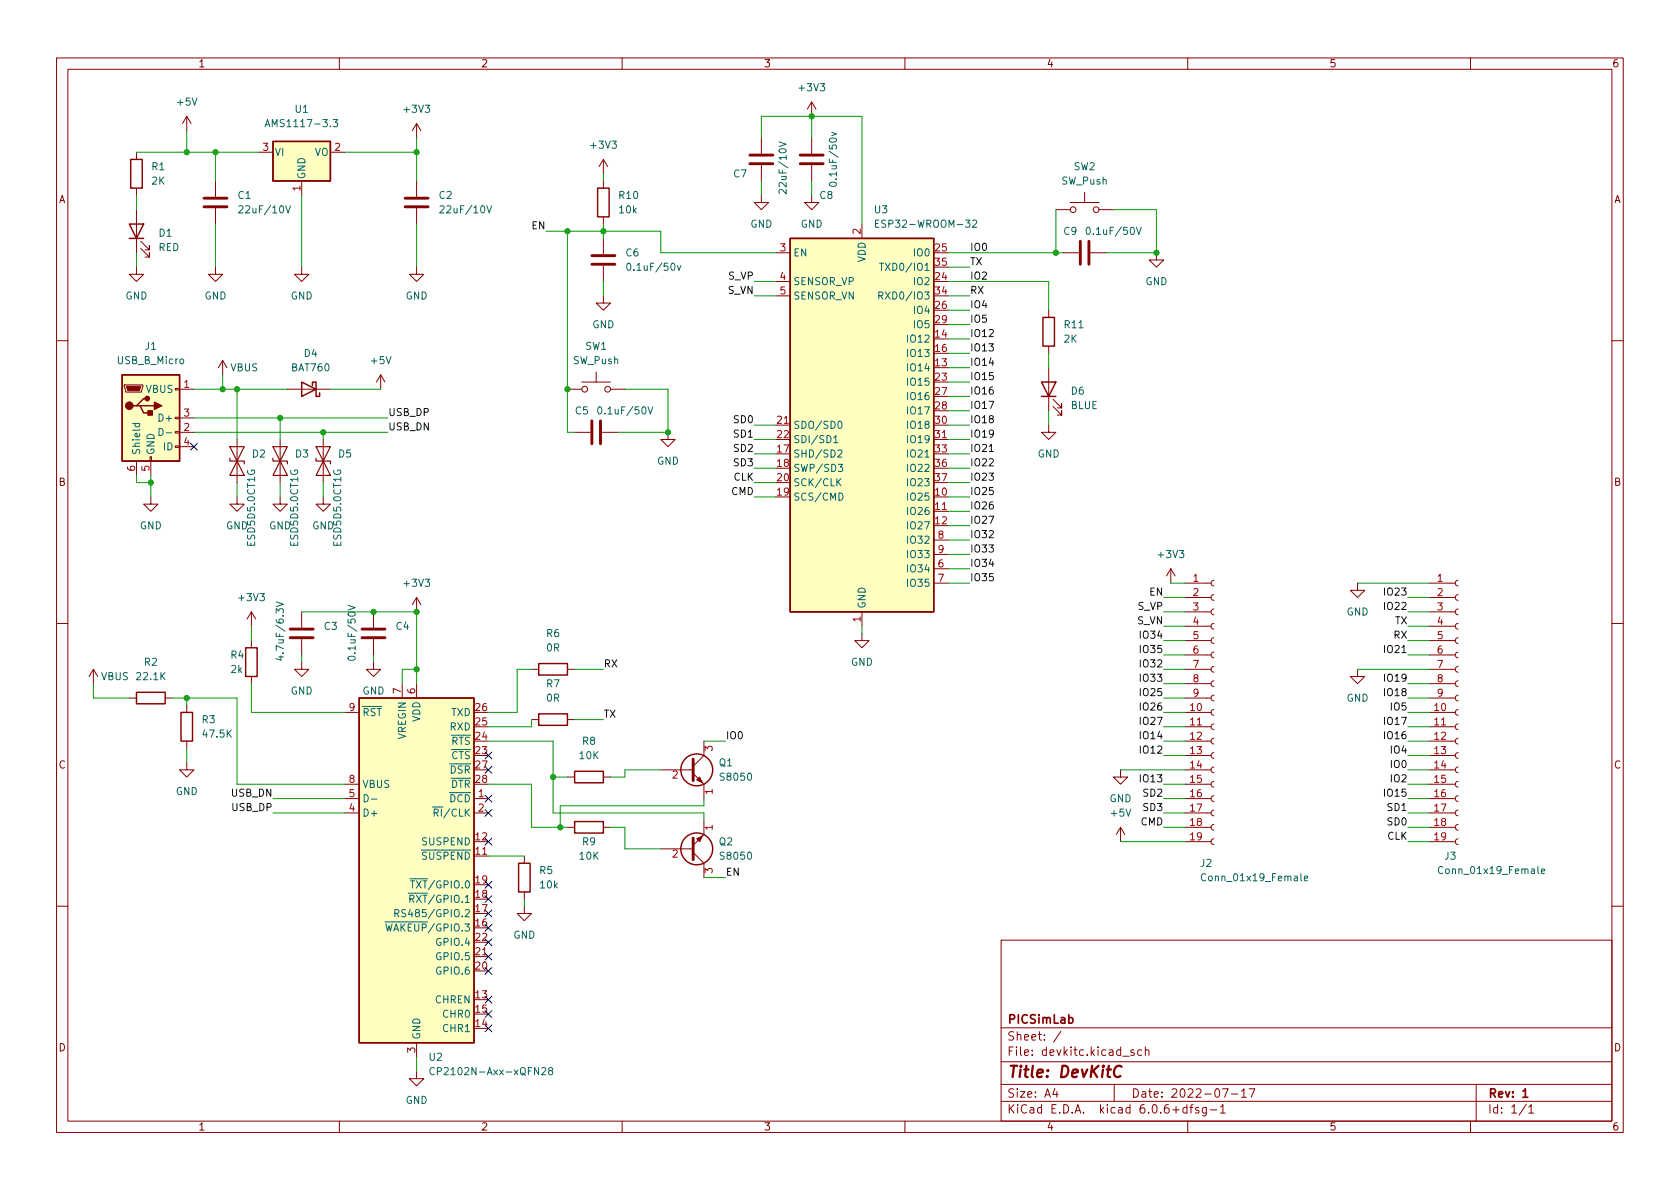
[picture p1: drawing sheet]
<svg xmlns="http://www.w3.org/2000/svg" width="297mm" height="210mm" viewBox="0 0 297 210" stroke-linecap="round" stroke-linejoin="round" font-family="sans-serif">
<g fill="none" stroke="#840000" stroke-width=".18">
<path d="M10 10.2h277v190.1h-277zM12 12.2h273v186.1h-273zM60 10.2v2M110 10.2v2M143.5 18l-.8 1.3M143.5 18v2.6M143.5 18l.8 1.3M160 10.2v2M210 10.2v2M260 10.2v2M24.1 26.9v1.3M24.1 33.3v1.2"/>
<path d="M24.1 37.1v7.6M33 20.6l-.7 1.2M33 20.6v2.5M33 20.6l.8 1.2M38.1 32v2.8M38.1 36.8v2.8M45.7 26.9h2.6M53.3 32v2.5M58.4 26.9h2.6M73.7 21.8v2.6M73.7 32v2.8M73.7 36.8v2.8"/>
<path d="M73.7 21.8l-.8 1.3M73.7 21.8l.7 1.3M106.7 28.2l-.8 1.3M106.7 28.2v2.5M106.7 32v1.3M106.7 38.3v1.3M106.7 28.2l.7 1.3M134.6 34.5v1.3h1.3l-1.3 1.3-1.3-1.3h1.3M134.6 24.4v2.8M134.6 29.2v2.8M143.5 34.5v1.3h1.3l-1.3 1.3-1.3-1.3h1.3M143.5 24.4v2.8"/>
<path d="M143.5 29.2v2.8M152.4 39.6v2.6M186.7 37.1h2.5M189.2 35.8h5.1M191.8 34v1.8M194.3 37.1h2.5M24.1 47.2v1.3h1.3l-1.3 1.3-1.2-1.3h1.2M24.9 43.9l1.5 1.6v-.8v.8h-.7M24.9 42.7l1.5 1.5v-.8v.8h-.7M38.1 47.2v1.3h1.3l-1.3 1.3-1.3-1.3h1.3M53.3 47.2v1.3h1.3l-1.3 1.3-1.2-1.3h1.2M73.7 47.2v1.3h1.2l-1.2 1.3-1.3-1.3h1.3"/>
<path d="M106.7 52.3v1.3h1.2l-1.2 1.3-1.3-1.3h1.3M106.7 42.2v2.8M106.7 47v2.8M137.2 44.7h2.5M137.2 49.8h2.5M137.2 52.3h2.5M185.4 54.9v1.2M188 44.7h2.8M192.8 44.7h2.8M204.5 44.7v1.3h1.2l-1.2 1.2-1.3-1.2h1.3M10 60.2h2M22 68.1h3.3v.2l-.3 1h-2.8z"/>
<path d="M31 78.9h.7v.2h-.7zM31 76.3h.7v.3h-.7zM31 73.8h.7v.2h-.7zM31 68.7h.7v.3h-.7zM31.7 68.8h2.6M31.7 76.4h2.6M31.7 73.9h2.6M31.7 79h2.6M39.4 63.7l-.8 1.3M39.4 63.7v2.6M39.4 63.7l.7 1.3M41.9 77.7v7.6"/>
<path d="M49.5 77.7v7.6M50.8 68.8h7.6M57.1 77.7v7.6M67.3 66.3l-.8 1.3M67.3 66.3v2.5M67.3 66.3l.8 1.3M100.3 68.8h2.6M101.6 76.4h2.8M102.9 67.6h5M105.4 65.8v1.8M106.4 76.4h2.8M107.9 68.8h2.6"/>
<path d="M118.1 76.4v1.3h1.3l-1.3 1.3-1.3-1.3h1.3M137.2 75.2h2.5M165.1 77.7h2.5M185.4 75.2v1.2h1.3l-1.3 1.3-1.3-1.3h1.3M185.4 61.2v1.3M185.4 65v7.6M186.2 71.9l1.5 1.5v-.8v.8h-.8M186.2 70.6l1.5 1.5v-.7v.7h-.8M285 60.2h2M24.1 81.5v2.6M26.5 80.8h.3v.7h-.3zM26.7 87.9v1.2h1.2l-1.2 1.3-1.3-1.3h1.3"/>
<path d="M26.7 81.5v2.6M41.9 87.9v1.2h1.3l-1.3 1.3-1.3-1.3h1.3M49.5 87.9v1.2h1.3l-1.3 1.3-1.2-1.3h1.2M57.1 87.9v1.2h1.3l-1.3 1.3-1.2-1.3h1.2M165.1 90.4h2.5M165.1 95.5h2.5M165.1 98h2.5M10 110.2h2M16.5 118.4l-.8 1.2M16.5 118.4v2.5M16.5 118.4l.8 1.2M44.4 108.2v2.5"/>
<path d="M44.4 113.3v1.2M44.4 119.6v1.3M44.4 108.2l-.7 1.3M44.4 108.2l.8 1.3M53.3 117.1v1.3h1.3l-1.3 1.2-1.2-1.2h1.2M53.3 108.2v2.8M53.3 113v2.8M66 117.1v1.3h1.3l-1.3 1.2-1.2-1.2h1.2M66 108.2v2.8M66 113v2.8M73.7 105.7v2.5M73.7 105.7l-.8 1.2"/>
<path d="M73.7 105.7l.7 1.2M94 118.4h1.2M100.3 118.4h1.3M152.4 112v1.3h1.3l-1.3 1.2-1.3-1.2h1.3M152.4 108.2v2.5M165.1 103.1h2.5M165.1 100.6h2.5M207 100.6l-.8 1.2M207 100.6v2.5M207 100.6l.8 1.2M209.5 118.4h4.6M209.5 115.8h4.6"/>
<path d="M209.5 113.3h4.6M209.5 110.7h4.6M209.5 108.2h4.6M209.5 105.7h4.6M209.5 103.1h4.6M214.6 117.9l-.3 .1-.2 .4 .2 .3 .3 .2M214.6 115.3l-.3 .2-.2 .3 .2 .4 .3 .1M214.6 112.8l-.3 .1-.2 .4 .2 .3 .3 .2M214.6 110.2l-.3 .2-.2 .3 .2 .4 .3 .1M214.6 107.7l-.3 .1-.2 .4 .2 .4 .3 .1M214.6 105.2l-.3 .1-.2 .4 .2 .3 .3 .2M214.6 102.6l-.3 .2-.2 .3 .2 .4 .3 .1"/>
<path d="M240 103.1v1.3h1.3l-1.3 1.3-1.2-1.3h1.2M240 118.4v1.2h1.3l-1.3 1.3-1.2-1.3h1.2M252.7 118.4h4.6M252.7 115.8h4.6M252.7 113.3h4.6M252.7 110.7h4.6M252.7 108.2h4.6M252.7 105.7h4.6M252.7 103.1h4.6M257.8 117.9l-.4 .1-.1 .4 .2 .3 .3 .2M257.8 115.3l-.4 .2-.1 .3 .2 .4 .3 .1M257.8 112.8l-.4 .1-.1 .4 .2 .3 .3 .2"/>
<path d="M257.8 110.2l-.4 .2-.1 .3 .2 .4 .3 .1M257.8 107.7l-.4 .1-.1 .4 .2 .4 .3 .1M257.8 105.2l-.4 .1-.1 .4 .2 .3 .3 .2M257.8 102.6l-.4 .2-.1 .3 .2 .4 .3 .1M285 110.2h2M22.9 123.4h1.2M29.2 123.4h1.3M33 134.9v1.2h1.3l-1.3 1.3-1.3-1.3h1.3M33 124.7v1.3M33 131.1v1.2M61 138.7h2.5M61 126h2.5"/>
<path d="M71.1 120.9v2.5M73.7 120.9v2.5M94 127.2h1.2M100.3 137.4h1.3M100.3 127.2h1.3M106.7 137.4h1.2M116.8 136.1h5.8M122.6 136.8l1.9 1.9v2.5M124.5 131.1v2.5l-1.9 1.9M198.1 136.1v1.3h1.3l-1.3 1.3-1.3-1.3h1.3M209.5 138.7h4.6M209.5 136.1h4.6"/>
<path d="M209.5 133.6h4.6M209.5 131.1h4.6M209.5 128.5h4.6M209.5 126h4.6M209.5 123.4h4.6M209.5 120.9h4.6M214.6 138.2l-.3 .1-.2 .4 .2 .3 .3 .2M214.6 135.6l-.3 .2-.2 .3 .2 .4 .3 .1M214.6 133.1l-.3 .1-.2 .4 .2 .4 .3 .1M214.6 130.6l-.3 .1-.2 .4 .2 .3 .3 .2M214.6 128l-.3 .2-.2 .3 .2 .4 .3 .1M214.6 125.5l-.3 .1-.2 .4 .2 .3 .3 .2"/>
<path d="M214.6 122.9l-.3 .2-.2 .3 .2 .4 .3 .1M214.6 120.4l-.3 .1-.2 .4 .2 .4 .3 .1M252.7 138.7h4.6M252.7 136.1h4.6M252.7 133.6h4.6M252.7 131.1h4.6M252.7 128.5h4.6M252.7 126h4.6M252.7 123.4h4.6M252.7 120.9h4.6M257.8 138.2l-.4 .1-.1 .4 .2 .3 .3 .2M257.8 135.6l-.4 .2-.1 .3 .2 .4 .3 .1"/>
<path d="M257.8 133.1l-.4 .1-.1 .4 .2 .4 .3 .1M257.8 130.6l-.4 .1-.1 .4 .2 .3 .3 .2M257.8 128l-.4 .2-.1 .3 .2 .4 .3 .1M257.8 125.5l-.4 .1-.1 .4 .2 .3 .3 .2M257.8 122.9l-.4 .2-.1 .3 .2 .4 .3 .1M257.8 120.4l-.4 .1-.1 .4 .2 .4 .3 .1M61 143.8h2.5M61 141.2h2.5M83.8 143.8h2.6M83.8 141.2h2.6M83.8 151.4h2.6M92.7 151.4v1.2"/>
<path d="M92.7 157.7v1.3M100.3 146.3h1.3M106.7 146.3h1.2M116.8 150.1h5.8M122.6 150.7l1.9 1.9v2.6M124.5 145v2.6l-1.9 1.9M198.1 146.3l-.7 1.3M198.1 146.3v2.5M198.1 146.3l.8 1.3M209.5 148.8h4.6M209.5 146.3h4.6M209.5 143.8h4.6"/>
<path d="M209.5 141.2h4.6M214.6 148.3l-.3 .2-.2 .3 .2 .4 .3 .1M214.6 145.8l-.3 .1-.2 .4 .2 .4 .3 .1M214.6 143.3l-.3 .1-.2 .4 .2 .3 .3 .2M214.6 140.7l-.3 .2-.2 .3 .2 .4 .3 .1M252.7 148.8h4.6M252.7 146.3h4.6M252.7 143.8h4.6M252.7 141.2h4.6M257.8 148.3l-.4 .2-.1 .3 .2 .4 .3 .1M257.8 145.8l-.4 .1-.1 .4 .2 .4 .3 .1M257.8 143.3l-.4 .1-.1 .4 .2 .3 .3 .2"/>
<path d="M257.8 140.7l-.4 .2-.1 .3 .2 .4 .3 .1M10 160.2h2M83.8 169.2h2.6M92.7 160.3v1.2h1.3l-1.3 1.3-1.3-1.3h1.3M177 166.3h108v32h-108zM285 160.2h2M60 198.3v2M73.7 189.5v1.2h1.2l-1.2 1.3-1.3-1.3h1.3M73.7 184.4v2.5M110 198.3v2M160 198.3v2M177 194.8h108"/>
<path d="M177 191.8h108M177 187.8h108M177 181.8h108M186.5 192.5l-.4 1h1M186.9 193v1M187.6 182.4l-1.3 1.9M197 191.8v3M198.5 186.8h1.1M200.5 185.7l-.4-.1-.2 .2 .1 .3 .5 .1v.4h-.6M201.9 185.7l-.5-.1-.3 .3v.4l.2 .3h.6M202.5 185.8l.2-.2 .4 .1v.9M202.5 185.1v1.5"/>
<path d="M209.9 195.9l-.5-.1-.3 .3v.4l.2 .3h.6M209.9 195.3v1.5M210 198.3v2M210.4 195.8h.5M210.9 195.3l-.3 .2v1.3M211.9 195.9l-.3-.1-.2 .2v.3l.5 .1v.4h-.5M213.3 195.8v1.2l-.3 .3h-.4M213.3 195.9l-.4-.1-.3 .3v.4l.1 .3h.6M214 196.3h1.1M215.8 195.8l.4-.5v1.5M215.8 196.8h.8M216.1 192.5h1l-.6 1.5"/>
<path d="M217.7 193.5h1.2M219.5 193l.4-.5v1.5M219.5 194h.9M220.9 192.5h1l-.7 1.5M260 198.3v2M261 191.8v6.5M269.9 195.3l-1.3 1.9M270.3 195.8l.4-.5v1.5M270.3 196.8h.9"/>
<circle cx="189.7" cy="37.1" r=".51"/>
<circle cx="193.8" cy="37.1" r=".51"/>
<circle cx="103.4" cy="68.8" r=".51"/>
<circle cx="107.4" cy="68.8" r=".51"/>
</g>
<path d="M189 180l.4-.1 .3 .3v.4l-.1 .3h-.6M269.3 193l.4-.5v1.5M269.3 194h.8" fill="none" stroke="#840000" stroke-width=".3"/>
<path d="M198.3 188.7a.88 .88 0 0 0-1-.1 .88 .88 0 0 0-.3 1 .69 .69 0 0 0 .3 .8 .69 .69 0 0 0 .8-.1" fill="none" stroke="#840000" stroke-width=".4"/>
<g fill="none" stroke="#840000" stroke-width=".51">
<path d="M36.1 36.6h4M36.1 35h4M71.6 36.6h4.1M71.6 35h4.1M132.6 29h4.1M132.6 27.4h4.1M141.5 29h4M141.5 27.4h4M104.6 46.7h4.1M104.6 45.2h4.1M191 42.7v4M192.5 42.7v4"/>
<path d="M104.6 74.4v4.1M106.2 74.4v4.1M51.3 112.8h4.1M51.3 111.2h4.1M64 112.8h4.1M64 111.2h4.1M122.6 134.2v3.8M122.6 148.2v3.8"/>
</g>
<g fill="none" stroke="#006464" stroke-width=".18">
<path d="M42.2 36.5l.5-.1 .3 .3-.8 1h.8M46.9 22.4l.4-1.3 .4 1.3M47 22h.6M50.5 36.4l.4 1.3 .5-1.3M58.9 21.1h.8l-.4 .5 .3 .1v.6l-.2 .1-.5-.1M77.8 36.5l.5-.1 .2 .3-.8 1h.8M86.1 36.4l.4 1.3 .4-1.3M137.7 25.1l1.3 .4-1.3 .4M139 33.5v.8l-.9-.8-.4 .2 .2 .5M146.7 32.3a.69 .69 0 0 1 1.2 .3 .72 .72 0 0 1-1.3-.1zM147 23.4l.9 .3-.9 .3M154.8 39.5h.4"/>
<path d="M155.4 38.9h-.6v1.3h.6M172 39l.5-.1 .2 .4-.8 .9h.8M111 46.6l.1-.1a.68 .68 0 0 1 .5 .7 .68 .68 0 0 1-.5 .6 .84 .84 0 0 1-.1-1.2zM119.8 47l.3 .8 .3-.8M155.4 52.3l.6-.1 .1-.2-.1-.3-.6-.1v1.3M155.5 46.5h.7M155.7 52.3l.4 .6M155.9 46.5v1.3M192.2 40.3l.1-.1a.68 .68 0 0 1 .5 .6 .68 .68 0 0 1-.5 .7l-.1-.2-.2-.3zM200.9 40.2l.5 1.3 .4-1.3M23.4 74.9h1.3M23.9 74.9v.3l.2 .3 .5-.1v-.5"/>
<path d="M28.1 75.8a.64 .64 0 0 1 .7 .6 .64 .64 0 0 1-.7 .6zM29.4 76.5h1M105.9 72l.1-.1a.68 .68 0 0 1 .4 .7 .68 .68 0 0 1-.4 .6 .84 .84 0 0 1-.1-1.2zM114.6 71.9l.4 1.3 .4-1.3M147.4 77.4l.4-.4v1.3M147.4 78.3h.7M148.1 79.7l.5-.1 .3 .3-.8 .9h.8M148.3 74.6l.1-.1a.68 .68 0 0 1 .5 .6 .68 .68 0 0 1-.5 .7l-.1-.2-.2-.3zM148.1 85.2l.6 .7M148.2 82.1h.8l-.4 .5 .3 .1v.6l-.1 .1-.6-.1M148.3 87.2a.64 .64 0 0 1 .8 .6 .64 .64 0 0 1-.8 .7zM148.7 84.6l-.7 .8"/>
<path d="M48.8 106.4l1.3 .4-1.3 .5M49.7 116v.8l-.9-.3M61.5 107l1.3 .5-1.3 .4M61.7 116.2a.69 .69 0 0 1 1.1 .3 .72 .72 0 0 1-1.3-.2zM64.4 140.5a.64 .64 0 0 1 .7 .7 .64 .64 0 0 1-.7 .6zM65.7 141.3h.9M213.2 154.6a.6 .6 0 0 0-.8 .4 .6 .6 0 0 0 .6 .8l.2-.2M230.6 155.3l.6-.1v-.2l-.4-.1-.2 .2 .1 .6h.5M255.1 153.3a.6 .6 0 0 0-.8 .5 .6 .6 0 0 0 .6 .7l.2-.1M272.5 154.1l.6-.2v-.2l-.4-.1-.2 .2 .1 .6h.5M69.8 161.5l.6-.1 .1-.1v-.3l-.7-.2v1.3M70.1 161.5l.4 .6"/>
<path d="M71.7 160.9l-.4-.1-.2 .2v.3l.5 .3 .1 .3-.2 .2h-.5M76.8 188.9a.6 .6 0 0 0-.9 .4 .6 .6 0 0 0 .6 .8l.3-.2M95.8 188.9l.5-.1 .2 .3-.8 1h.8M97.2 189.3l-.2-.2v-.2l.2-.1h.4l.1 .2v.2l-.6 .2-.1 .2v.3l.2 .2h.3l.2-.3v-.4l-.2-.1"/>
</g>
<g fill="none" stroke="#840000" stroke-width=".25">
<path d="M22.9 39.6h2.5l-1.3 2.6zM23.1 28.2h2v5.1h-2zM48.3 25h10.1v7h-10.1zM105.7 33.3h2v5h-2zM22.9 42.2h2.5M139.7 42.2h25.4v66h-25.4zM184.4 56.1h2v5.1h-2zM21.6 66.3h10.1v15.2h-10.1zM24.1 71.7h.7l.6 1.3h1.3M24.8 71.7h2.5M26 70.5h-.6l-1.3 1.2h-.6M53.3 67.6l2.6 1.2-2.6 1.3z"/>
<path d="M55.2 68.2v-.6h.7v2.5h.6v-.6M184.1 67.6h2.6l-1.3 2.5zM184.1 70.1h2.6M43.4 114.5h2.1v5.1h-2.1zM95.2 117.3h5.1v2.1h-5.1zM24.1 122.4h5.1v2.1h-5.1zM32 126h2v5.1h-2zM63.5 123.4h20.3v61h-20.3zM95.2 126.2h5.1v2.1h-5.1zM101.6 136.4h5.1v2h-5.1zM91.7 152.6h2v5.1h-2zM101.6 145.3h5.1v2h-5.1z"/>
<circle cx="123.2" cy="136.1" r="2.82"/>
<circle cx="123.2" cy="150.1" r="2.82"/>
</g>
<g fill="#ffffc2" stroke="#ffffc2" stroke-width=".18">
<path d="M21.6 66.3h10.1v15.2h-10.1z"/>
<path d="M63.5 123.4h20.3v61h-20.3z"/>
<path d="M139.7 42.2h25.4v66h-25.4z"/>
<path d="M48.3 25h10.1v7h-10.1z"/>
</g>
<g fill="#840000" stroke="#840000" stroke-width=".25">
<path d="M27.3 71.1l1.3 .6-1.3 .7z"/>
<path d="M26.2 72.6h.7v.8h-.7z"/>
<circle cx="22.9" cy="71.7" r=".63"/>
<circle cx="26" cy="70.5" r=".38"/>
</g>
<g fill="#840000" stroke="#840000" stroke-width=".18">
<path d="M22.4 68.3h2.5l-.3 .8h-2z"/>
<path d="M123.2 137.9l.5-.5 .5 1z"/>
<path d="M123.2 148.3l1-.5-.5 1z"/>
</g>
<path d="M40.6 79h2.6l-1.3 2.5zM48.3 79h2.5l-1.3 2.5zM55.9 79h2.5l-1.3 2.5zM40.6 81v.5h2.6v.5M41.9 81.5l1.3 2.6h-2.6zM48.3 81v.5h2.5v.5M49.5 81.5l1.3 2.6h-2.5zM55.9 81v.5h2.5v.5M57.1 81.5l1.3 2.6h-2.5z" fill="none" stroke="#840000" stroke-width=".2"/>
<path d="M174.9 79.8h.7" fill="none" stroke="#0f0f0f" stroke-width=".18"/>
<g fill="none" stroke="#009600" stroke-width=".18">
<path d="M24.1 26.9h21.6M24.1 34.5v2.6M33 23.1v3.8M38.1 26.9v5.1M38.1 39.6v7.6M53.3 34.5v12.7M61 26.9h12.7M73.7 24.4v7.6M73.7 39.6v7.6M106.7 30.7v1.3M106.7 39.6v2.6M134.6 24.4v-3.8h17.8v19"/>
<path d="M134.6 32v2.5M143.5 20.6v3.8M143.5 32v2.5M186.7 37.1v7.6M196.8 37.1h7.7v7.6h-8.9M24.1 44.7v2.5M96.5 40.9h20.3v3.8h20.4M100.3 40.9v35.5h1.3M106.7 49.8v2.5M133.3 52.3h3.9M133.3 49.8h3.9M167.6 44.7h20.4"/>
<path d="M167.6 49.8h17.8v5.1M167.6 54.9h3.8M167.6 47.2h3.8M167.6 52.3h3.8M167.6 57.4h3.8M167.6 59.9h3.8M34.3 76.4h34.3M34.3 68.8h16.5M34.3 73.9h34.3M39.4 66.3v2.5M41.9 68.8v8.9M49.5 73.9v3.8"/>
<path d="M57.1 76.4v1.3M58.4 68.8h8.9M110.5 68.8h7.6v7.6h-8.9M133.3 77.7h3.9M133.3 75.2h3.9M167.6 77.7h3.8M167.6 75.2h3.8M167.6 70.1h3.8M167.6 72.6h3.8M167.6 65h3.8M167.6 67.6h3.8M167.6 62.5h3.8"/>
<path d="M185.4 62.5v2.5M185.4 72.6v2.6M24.1 84.1v1.2h2.6M26.7 84.1v3.8M41.9 85.3v2.6M49.5 85.3v2.6M57.1 85.3v2.6M133.3 80.3h3.9M133.3 82.8h3.9M133.3 85.3h3.9M133.3 87.9h3.9M167.6 80.3h3.8"/>
<path d="M167.6 82.8h3.8M167.6 85.3h3.8M167.6 87.9h3.8M167.6 98h3.8M167.6 95.5h3.8M167.6 90.4h3.8M167.6 93h3.8M44.4 110.7v2.6M53.3 108.2h20.4v12.7M53.3 115.8v1.3M66 115.8v1.3M73.7 118.4h-2.6v2.5"/>
<path d="M94 118.4h-2.6v7.6h-5M101.6 118.4h5.1M152.4 110.7v1.3M167.6 103.1h3.8M167.6 100.6h3.8M205.7 110.7h3.8M205.7 108.2h3.8M205.7 105.7h3.8M205.7 118.4h3.8M205.7 115.8h3.8M205.7 113.3h3.8M207 103.1h2.5"/>
<path d="M240 118.4h12.7M240 103.1h12.7M248.9 110.7h3.8M248.9 108.2h3.8M248.9 105.7h3.8M248.9 115.8h3.8M248.9 113.3h3.8M16.5 120.9v2.5h6.4M30.5 123.4h11.4v15.3h19.1M33 123.4v1.3M33 132.3v2.6M44.4 120.9v5.1h16.6"/>
<path d="M86.4 131.1h11.4v12.7h26.7v1.2M86.4 138.7h7.6v7.6h6.3M94 127.2v1.3h-7.6M97.8 137.4h2.5M101.6 127.2h5.1M116.8 136.1h-6.3v1.3h-2.6M124.5 131.1h3.8M198.1 136.1h11.4M205.7 126h3.8M205.7 138.7h3.8M205.7 128.5h3.8M205.7 123.4h3.8"/>
<path d="M205.7 120.9h3.8M205.7 131.1h3.8M205.7 133.6h3.8M248.9 126h3.8M248.9 138.7h3.8M248.9 128.5h3.8M248.9 123.4h3.8M248.9 120.9h3.8M248.9 136.1h3.8M248.9 131.1h3.8M248.9 133.6h3.8M48.3 143.8h12.7"/>
<path d="M48.3 141.2h12.7M86.4 151.4h6.3M92.7 159v1.3M107.9 146.3h2.6v3.8h6.3M124.5 141.2v1.3h-25.4v3.8M124.5 155.2h3.8M198.1 148.8h11.4M205.7 143.8h3.8M205.7 146.3h3.8M205.7 141.2h3.8M248.9 143.8h3.8M248.9 148.8h3.8"/>
<path d="M248.9 146.3h3.8M248.9 141.2h3.8M73.7 186.9v2.6"/>
</g>
<g fill="none" stroke="#000084" stroke-width=".18">
<path d="M33.7 78.4l1.2 1.2M34.9 78.4l-1.2 1.2M85.8 135.5l1.2 1.2M85.8 133l1.2 1.2M87 135.5l-1.2 1.2M87 133l-1.2 1.2M85.8 148.2l1.2 1.2M85.8 143.1l1.2 1.3M85.8 158.4l1.2 1.2M85.8 155.8l1.2 1.3M85.8 140.6l1.2 1.2M87 148.2l-1.2 1.2"/>
<path d="M87 143.1l-1.2 1.3M87 158.4l-1.2 1.2M87 155.8l-1.2 1.3M87 140.6l-1.2 1.2M85.8 168.5l1.2 1.3M85.8 176.2l1.2 1.2M85.8 163.5l1.2 1.2M85.8 166l1.2 1.2M85.8 160.9l1.2 1.2M85.8 171.1l1.2 1.2M85.8 178.7l1.2 1.2M87 168.5l-1.2 1.3"/>
<path d="M87 176.2l-1.2 1.2M87 163.5l-1.2 1.2M87 166l-1.2 1.2M87 160.9l-1.2 1.2M87 171.1l-1.2 1.2M87 178.7l-1.2 1.2M85.8 181.2l1.2 1.3M87 181.2l-1.2 1.3"/>
</g>
<g fill="#009600" stroke="#009600" stroke-width=".18">
<circle cx="73.7" cy="26.9" r=".46"/>
<circle cx="57.1" cy="76.4" r=".46"/>
<circle cx="38.1" cy="26.9" r=".46"/>
<circle cx="33" cy="26.9" r=".46"/>
<circle cx="143.5" cy="20.6" r=".46"/>
<circle cx="118.1" cy="76.4" r=".46"/>
<circle cx="100.3" cy="40.9" r=".46"/>
<circle cx="100.3" cy="68.8" r=".46"/>
<circle cx="106.7" cy="40.9" r=".46"/>
<circle cx="73.7" cy="108.2" r=".46"/>
<circle cx="73.7" cy="118.4" r=".46"/>
<circle cx="26.7" cy="85.3" r=".46"/>
<circle cx="66" cy="108.2" r=".46"/>
<circle cx="33" cy="123.4" r=".46"/>
<circle cx="39.4" cy="68.8" r=".46"/>
<circle cx="49.5" cy="73.9" r=".46"/>
<circle cx="41.9" cy="68.8" r=".46"/>
<circle cx="97.8" cy="137.4" r=".46"/>
<circle cx="99.1" cy="146.3" r=".46"/>
<circle cx="186.7" cy="44.7" r=".46"/>
<circle cx="204.5" cy="44.7" r=".46"/>
</g>
<text font-size="2.8" fill="#840000" x="178" y="190.6">Title: DevKitC</text>
<g font-size="2.1" fill="#840000">
<text x="178" y="184">Sheet: /</text>
<text x="178" y="181">PICSimLab</text>
<text x="178" y="186.7">File: devkitc.kicad_sch</text>
<text x="178" y="196.9">KiCad E.D.A. kicad 6.0.6+dfsg-1</text>
<text x="178" y="194.1">Size: A4</text>
<text x="200" y="194.1">Date: 2022-07-17</text>
<text x="263" y="194.1">Rev: 1</text>
<text x="263" y="196.9">Id: 1/1</text>
</g>
<g font-size="1.8" fill="#840000">
<text x="35" y="11.9">1</text>
<text x="85" y="11.9">2</text>
<text x="135" y="11.9">3</text>
<text x="185" y="11.9">4</text>
<text x="235" y="11.9">5</text>
<text x="285" y="11.9">6</text>
<text x="10.3" y="35.9">A</text>
<text x="285.3" y="35.9">A</text>
<text x="10.3" y="85.9">B</text>
<text x="285.3" y="85.9">B</text>
<text x="10.3" y="135.9">C</text>
<text x="285.3" y="135.9">C</text>
<text x="10.3" y="185.9">D</text>
<text x="285.3" y="185.9">D</text>
<text x="35" y="199.9">1</text>
<text x="85" y="199.9">2</text>
<text x="135" y="199.9">3</text>
<text x="185" y="199.9">4</text>
<text x="235" y="199.9">5</text>
<text x="285" y="199.9">6</text>
</g>
<g font-size="1.8" fill="#006464">
<text x="141.4" y="16.1">+3V3</text>
<text x="31.4" y="18.7">+5V</text>
<text x="47.9" y="22.5">AMS1117-3.3</text>
<text x="52.2" y="19.9">U1</text>
<text x="71.6" y="19.9">+3V3</text>
<text x="48.5" y="27.6">VI</text>
<text x="55.6" y="27.6">VO</text>
<text x="104.6" y="26.3">+3V3</text>
<text x="26.9" y="30.1">R1</text>
<text x="26.9" y="32.6">2K</text>
<text x="42.1" y="35.2">C1</text>
<text x="54" y="31.7" transform="rotate(-90 54 31.7)">GND</text>
<text x="77.7" y="35.2">C2</text>
<text x="109.5" y="35.2">R10</text>
<text x="129.7" y="31.4">C7</text>
<text x="139.1" y="33.6" transform="rotate(-90 139.1 33.6)">22uF/10V</text>
<text x="145" y="35.2">C8</text>
<text x="148" y="32.2" transform="rotate(-90 148 32.2)">0.1uF/50v</text>
<text x="187.7" y="32.6">SW_Push</text>
<text x="189.9" y="30.1">SW2</text>
<text x="28.1" y="41.8">D1</text>
<text x="42.9" y="37.7">22uF/10V</text>
<text x="78.4" y="37.7">22uF/10V</text>
<text x="109.5" y="37.7">10k</text>
<text x="132.7" y="40.3">GND</text>
<text x="141.5" y="40.3">GND</text>
<text x="154.6" y="37.7">U3</text>
<text x="155.8" y="40.3">ESP32-WROOM-32</text>
<text x="188.1" y="41.5">C9</text>
<text x="192.7" y="41.5">0.1uF/50V</text>
<text x="28" y="44.4">RED</text>
<text x="110.7" y="45.3">C6</text>
<text x="111.5" y="47.9">0.1uF/50v</text>
<text x="140.2" y="45.3">EN</text>
<text x="153" y="46.4" transform="rotate(-90 153 46.4)">VDD</text>
<text x="156.7" y="47.9">TXD0/IO1</text>
<text x="161.7" y="45.3">IO0</text>
<text x="22.2" y="53">GND</text>
<text x="36.1" y="53">GND</text>
<text x="51.4" y="53">GND</text>
<text x="71.7" y="53">GND</text>
<text x="140.2" y="50.4">SENSOR_VP</text>
<text x="140.2" y="53">SENSOR_VN</text>
<text x="156.5" y="53">RXD0/IO3</text>
<text x="161.7" y="50.4">IO2</text>
<text x="202.5" y="50.4">GND</text>
<text x="104.7" y="58">GND</text>
<text x="161.7" y="55.5">IO4</text>
<text x="161.7" y="58">IO5</text>
<text x="188.3" y="58">R11</text>
<text x="20.8" y="64.4">USB_B_Micro</text>
<text x="25.7" y="61.8">J1</text>
<text x="40.7" y="65.7">VBUS</text>
<text x="51.6" y="65.7">BAT760</text>
<text x="53.8" y="63.1">D4</text>
<text x="65.7" y="64.4">+5V</text>
<text x="101.3" y="64.4">SW_Push</text>
<text x="103.5" y="61.8">SW1</text>
<text x="160.8" y="65.7">IO14</text>
<text x="160.8" y="60.6">IO12</text>
<text x="160.8" y="63.1">IO13</text>
<text x="188.1" y="60.6">2K</text>
<text x="25.8" y="69.5">VBUS</text>
<text x="160.8" y="68.2">IO15</text>
<text x="160.8" y="70.7">IO16</text>
<text x="189.4" y="69.8">D6</text>
<text x="28.4" y="74.5">D+</text>
<text x="101.7" y="73.3">C5</text>
<text x="106.4" y="73.3">0.1uF/50V</text>
<text x="140.2" y="75.8">SDO/SD0</text>
<text x="160.8" y="73.3">IO17</text>
<text x="160.8" y="75.8">IO18</text>
<text x="189.3" y="72.3">BLUE</text>
<text x="24.8" y="80.5" transform="rotate(-90 24.8 80.5)">Shield</text>
<text x="27.3" y="80.5" transform="rotate(-90 27.3 80.5)">GND</text>
<text x="29" y="79.6">ID</text>
<text x="44.6" y="80.9">D2</text>
<text x="52.3" y="80.9">D3</text>
<text x="59.9" y="80.9">D5</text>
<text x="116.1" y="82.2">GND</text>
<text x="140.2" y="80.9">SHD/SD2</text>
<text x="140.2" y="83.4">SWP/SD3</text>
<text x="140.2" y="78.4">SDI/SD1</text>
<text x="160.8" y="78.4">IO19</text>
<text x="160.8" y="80.9">IO21</text>
<text x="160.8" y="83.4">IO22</text>
<text x="183.5" y="80.9">GND</text>
<text x="140.2" y="88.5">SCS/CMD</text>
<text x="140.2" y="86">SCK/CLK</text>
<text x="160.8" y="88.5">IO25</text>
<text x="160.8" y="86">IO23</text>
<text x="24.7" y="93.6">GND</text>
<text x="39.9" y="93.6">GND</text>
<text x="47.6" y="93.6">GND</text>
<text x="55.2" y="93.6">GND</text>
<text x="160.8" y="91.1">IO26</text>
<text x="160.8" y="93.6">IO27</text>
<text x="45.1" y="96.3" transform="rotate(-90 45.1 96.3)">ESD5D5.0CT1G</text>
<text x="52.7" y="96.3" transform="rotate(-90 52.7 96.3)">ESD5D5.0CT1G</text>
<text x="60.3" y="96.3" transform="rotate(-90 60.3 96.3)">ESD5D5.0CT1G</text>
<text x="160.8" y="101.2">IO34</text>
<text x="160.8" y="96.1">IO32</text>
<text x="160.8" y="98.7">IO33</text>
<text x="204.9" y="98.7">+3V3</text>
<text x="42.4" y="106.3">+3V3</text>
<text x="71.6" y="103.8">+3V3</text>
<text x="153" y="107.7" transform="rotate(-90 153 107.7)">GND</text>
<text x="160.8" y="103.8">IO35</text>
<text x="57.3" y="111.4">C3</text>
<text x="70" y="111.4">C4</text>
<text x="96.7" y="112.6">R6</text>
<text x="238.1" y="108.8">GND</text>
<text x="25.5" y="117.7">R2</text>
<text x="40.8" y="116.5">R4</text>
<text x="40.9" y="119">2k</text>
<text x="50.2" y="116" transform="rotate(-90 50.2 116)">4.7uF/6.3V</text>
<text x="62.9" y="116.1" transform="rotate(-90 62.9 116.1)">0.1uF/50V</text>
<text x="96.7" y="115.2">0R</text>
<text x="150.4" y="117.7">GND</text>
<text x="17.9" y="120.3">VBUS</text>
<text x="24.3" y="120.3">22.1K</text>
<text x="51.4" y="122.8">GND</text>
<text x="64.1" y="122.8">GND</text>
<text x="96.7" y="121.5">R7</text>
<text x="96.7" y="124.1">0R</text>
<text x="238.1" y="124.1">GND</text>
<text x="35.7" y="127.9">R3</text>
<text x="36" y="130.4">47.5K</text>
<text x="64" y="126.6">~{RST}</text>
<text x="71.8" y="130.7" transform="rotate(-90 71.8 130.7)">VREGIN</text>
<text x="74.3" y="127.7" transform="rotate(-90 74.3 127.7)">VDD</text>
<text x="78.4" y="131.7">~{RTS}</text>
<text x="79.6" y="129.2">RXD</text>
<text x="79.8" y="126.6">TXD</text>
<text x="103" y="131.7">R8</text>
<text x="78.2" y="136.8">~{DSR}</text>
<text x="78.4" y="134.2">~{CTS}</text>
<text x="102.5" y="134.2">10K</text>
<text x="127.2" y="135.5">Q1</text>
<text x="31.1" y="140.6">GND</text>
<text x="64" y="139.3">VBUS</text>
<text x="78.1" y="141.9">~{DCD}</text>
<text x="78.3" y="139.3">~{DTR}</text>
<text x="127.5" y="138">S8050</text>
<text x="196.2" y="141.9">GND</text>
<text x="64" y="144.4">D+</text>
<text x="74.8" y="149.5">SUSPEND</text>
<text x="76" y="144.4">~{RI}/CLK</text>
<text x="103" y="149.5">R9</text>
<text x="127.2" y="149.5">Q2</text>
<text x="196.5" y="144.4">+5V</text>
<text x="73.4" y="152">~{SUSPEND}</text>
<text x="95.4" y="154.6">R5</text>
<text x="102.5" y="152">10K</text>
<text x="127.5" y="152">S8050</text>
<text x="212.3" y="153.3">J2</text>
<text x="213.1" y="155.8">Conn_01x19_Female</text>
<text x="255" y="154.6">Conn_01x19_Female</text>
<text x="255.5" y="152">J3</text>
<text x="72" y="159.6">~{RXT}/GPIO.1</text>
<text x="72.2" y="157.1">~{TXT}/GPIO.0</text>
<text x="95.6" y="157.1">10k</text>
<text x="67.7" y="164.7">~{WAKEUP}/GPIO.3</text>
<text x="71.5" y="162.2">RS485/GPIO.2</text>
<text x="77.4" y="167.3">GPIO.4</text>
<text x="90.7" y="166">GND</text>
<text x="77.4" y="172.3">GPIO.6</text>
<text x="77.4" y="169.8">GPIO.5</text>
<text x="77" y="177.4">CHREN</text>
<text x="78.5" y="180">CHR0</text>
<text x="74.3" y="183.9" transform="rotate(-90 74.3 183.9)">GND</text>
<text x="78.5" y="182.5">CHR1</text>
<text x="75.9" y="187.6">U2</text>
<text x="77.5" y="190.1">CP2102N-Axx-xQFN28</text>
<text x="71.7" y="195.2">GND</text>
</g>
<g font-size="1.8" fill="#a90000">
<text x="46.5" y="26.7">3</text>
<text x="59.2" y="26.7">2</text>
<text x="53.1" y="33.8" transform="rotate(-90 53.1 33.8)">1</text>
<text x="152.1" y="41.4" transform="rotate(-90 152.1 41.4)">2</text>
<text x="137.9" y="44.4">3</text>
<text x="165.4" y="44.4">25</text>
<text x="165.4" y="47">35</text>
<text x="137.9" y="49.5">4</text>
<text x="137.9" y="52.1">5</text>
<text x="165.4" y="49.5">24</text>
<text x="165.4" y="52.1">34</text>
<text x="165.4" y="59.7">14</text>
<text x="165.4" y="54.6">26</text>
<text x="165.4" y="57.1">29</text>
<text x="165.4" y="64.8">13</text>
<text x="165.4" y="62.2">16</text>
<text x="32.5" y="68.6">1</text>
<text x="165.4" y="67.3">23</text>
<text x="165.4" y="69.8">27</text>
<text x="32.5" y="76.2">2</text>
<text x="32.5" y="73.7">3</text>
<text x="137.4" y="74.9">21</text>
<text x="137.4" y="77.5">22</text>
<text x="165.4" y="72.4">28</text>
<text x="165.4" y="74.9">30</text>
<text x="165.4" y="77.5">31</text>
<text x="23.9" y="83.3" transform="rotate(-90 23.9 83.3)">6</text>
<text x="26.4" y="83.3" transform="rotate(-90 26.4 83.3)">5</text>
<text x="32.5" y="78.7">4</text>
<text x="137.4" y="80">17</text>
<text x="137.4" y="82.5">18</text>
<text x="165.4" y="80">33</text>
<text x="165.4" y="82.5">36</text>
<text x="137.4" y="87.6">19</text>
<text x="137.4" y="85.1">20</text>
<text x="165.4" y="87.6">10</text>
<text x="165.4" y="85.1">37</text>
<text x="165.4" y="90.2">11</text>
<text x="165.4" y="92.7">12</text>
<text x="165.9" y="95.2">8</text>
<text x="165.9" y="100.3">6</text>
<text x="165.9" y="97.8">9</text>
<text x="165.9" y="102.9">7</text>
<text x="211" y="102.9">1</text>
<text x="211" y="105.4">2</text>
<text x="211" y="107.9">3</text>
<text x="254.1" y="102.9">1</text>
<text x="254.1" y="105.4">2</text>
<text x="254.1" y="107.9">3</text>
<text x="152.1" y="110" transform="rotate(-90 152.1 110)">1</text>
<text x="211" y="110.5">4</text>
<text x="211" y="113">5</text>
<text x="254.1" y="110.5">4</text>
<text x="254.1" y="113">5</text>
<text x="211" y="115.6">6</text>
<text x="211" y="118.1">7</text>
<text x="254.1" y="115.6">6</text>
<text x="254.1" y="118.1">7</text>
<text x="61.7" y="125.7">9</text>
<text x="70.9" y="122.7" transform="rotate(-90 70.9 122.7)">7</text>
<text x="73.4" y="122.7" transform="rotate(-90 73.4 122.7)">6</text>
<text x="84.1" y="125.7">26</text>
<text x="210.5" y="125.7">10</text>
<text x="211" y="120.6">8</text>
<text x="211" y="123.2">9</text>
<text x="253.7" y="125.7">10</text>
<text x="254.1" y="120.6">8</text>
<text x="254.1" y="123.2">9</text>
<text x="84.1" y="130.8">24</text>
<text x="84.1" y="128.3">25</text>
<text x="210.5" y="128.3">11</text>
<text x="210.5" y="130.8">12</text>
<text x="253.7" y="128.3">11</text>
<text x="253.7" y="130.8">12</text>
<text x="84.1" y="133.3">23</text>
<text x="84.1" y="135.9">27</text>
<text x="118.9" y="137.7">2</text>
<text x="126" y="132.8" transform="rotate(-90 126 132.8)">3</text>
<text x="210.5" y="133.3">13</text>
<text x="210.5" y="135.9">14</text>
<text x="253.7" y="133.3">13</text>
<text x="253.7" y="135.9">14</text>
<text x="61.7" y="143.5">4</text>
<text x="61.7" y="141">5</text>
<text x="61.7" y="138.4">8</text>
<text x="84.1" y="138.4">28</text>
<text x="84.6" y="141">1</text>
<text x="84.6" y="143.5">2</text>
<text x="126" y="140.4" transform="rotate(-90 126 140.4)">1</text>
<text x="210.5" y="138.4">15</text>
<text x="210.5" y="141">16</text>
<text x="210.5" y="143.5">17</text>
<text x="253.7" y="138.4">15</text>
<text x="253.7" y="141">16</text>
<text x="253.7" y="143.5">17</text>
<text x="84.1" y="148.6">12</text>
<text x="126" y="146.8" transform="rotate(-90 126 146.8)">1</text>
<text x="210.5" y="146">18</text>
<text x="210.5" y="148.6">19</text>
<text x="253.7" y="146">18</text>
<text x="253.7" y="148.6">19</text>
<text x="84.1" y="151.1">11</text>
<text x="118.9" y="151.6">2</text>
<text x="126" y="154.4" transform="rotate(-90 126 154.4)">3</text>
<text x="84.1" y="161.3">17</text>
<text x="84.1" y="158.7">18</text>
<text x="84.1" y="156.2">19</text>
<text x="84.1" y="163.8">16</text>
<text x="84.1" y="166.4">22</text>
<text x="84.1" y="171.4">20</text>
<text x="84.1" y="168.9">21</text>
<text x="84.1" y="176.5">13</text>
<text x="84.1" y="179.1">15</text>
<text x="84.1" y="181.6">14</text>
<text x="73.4" y="186.2" transform="rotate(-90 73.4 186.2)">3</text>
</g>
<g font-size="1.8" fill="#0f0f0f">
<text x="94.1" y="40.5">EN</text>
<text x="171.4" y="46.9">TX</text>
<text x="171.4" y="44.3">IO0</text>
<text x="128.7" y="52">S_VN</text>
<text x="128.8" y="49.4">S_VP</text>
<text x="171.4" y="49.4">IO2</text>
<text x="171.4" y="52">RX</text>
<text x="171.4" y="57">IO5</text>
<text x="171.4" y="54.5">IO4</text>
<text x="171.4" y="59.6">IO12</text>
<text x="171.4" y="62.1">IO13</text>
<text x="171.4" y="64.7">IO14</text>
<text x="171.4" y="69.7">IO16</text>
<text x="171.4" y="67.2">IO15</text>
<text x="68.6" y="76.1">USB_DN</text>
<text x="68.6" y="73.6">USB_DP</text>
<text x="129.9" y="77.4">SD1</text>
<text x="129.9" y="74.8">SD0</text>
<text x="171.4" y="72.3">IO17</text>
<text x="171.4" y="74.8">IO18</text>
<text x="171.4" y="77.4">IO19</text>
<text x="129.9" y="82.4">SD3</text>
<text x="129.9" y="79.9">SD2</text>
<text x="171.4" y="79.9">IO21</text>
<text x="171.4" y="82.4">IO22</text>
<text x="129.3" y="87.5">CMD</text>
<text x="129.7" y="85">CLK</text>
<text x="171.4" y="87.5">IO25</text>
<text x="171.4" y="85">IO23</text>
<text x="171.4" y="92.6">IO27</text>
<text x="171.4" y="90.1">IO26</text>
<text x="171.4" y="95.1">IO32</text>
<text x="171.4" y="97.7">IO33</text>
<text x="171.4" y="100.2">IO34</text>
<text x="171.4" y="102.8">IO35</text>
<text x="201.2" y="107.8">S_VP</text>
<text x="203.3" y="105.3">EN</text>
<text x="245.1" y="107.8">IO22</text>
<text x="245.1" y="105.3">IO23</text>
<text x="201.1" y="110.4">S_VN</text>
<text x="201.9" y="112.9">IO34</text>
<text x="246.5" y="112.9">RX</text>
<text x="246.7" y="110.4">TX</text>
<text x="106.7" y="118">RX</text>
<text x="201.9" y="115.5">IO35</text>
<text x="201.9" y="118">IO32</text>
<text x="245.1" y="115.5">IO21</text>
<text x="201.9" y="123.1">IO25</text>
<text x="201.9" y="120.5">IO33</text>
<text x="201.9" y="125.6">IO26</text>
<text x="245.1" y="120.5">IO19</text>
<text x="245.1" y="123.1">IO18</text>
<text x="246.1" y="125.6">IO5</text>
<text x="106.7" y="126.9">TX</text>
<text x="128.3" y="130.7">IO0</text>
<text x="201.9" y="128.2">IO27</text>
<text x="201.9" y="130.7">IO14</text>
<text x="245.1" y="130.7">IO16</text>
<text x="245.1" y="128.2">IO17</text>
<text x="201.9" y="133.2">IO12</text>
<text x="246.1" y="135.8">IO0</text>
<text x="246.1" y="133.2">IO4</text>
<text x="41" y="140.9">USB_DN</text>
<text x="41.1" y="143.4">USB_DP</text>
<text x="201.9" y="138.3">IO13</text>
<text x="202.3" y="140.9">SD2</text>
<text x="202.3" y="143.4">SD3</text>
<text x="245.1" y="140.9">IO15</text>
<text x="245.5" y="143.4">SD1</text>
<text x="246.1" y="138.3">IO2</text>
<text x="201.7" y="145.9">CMD</text>
<text x="245.3" y="148.5">CLK</text>
<text x="245.5" y="145.9">SD0</text>
<text x="128.3" y="154.8">EN</text>
</g>
</svg>
